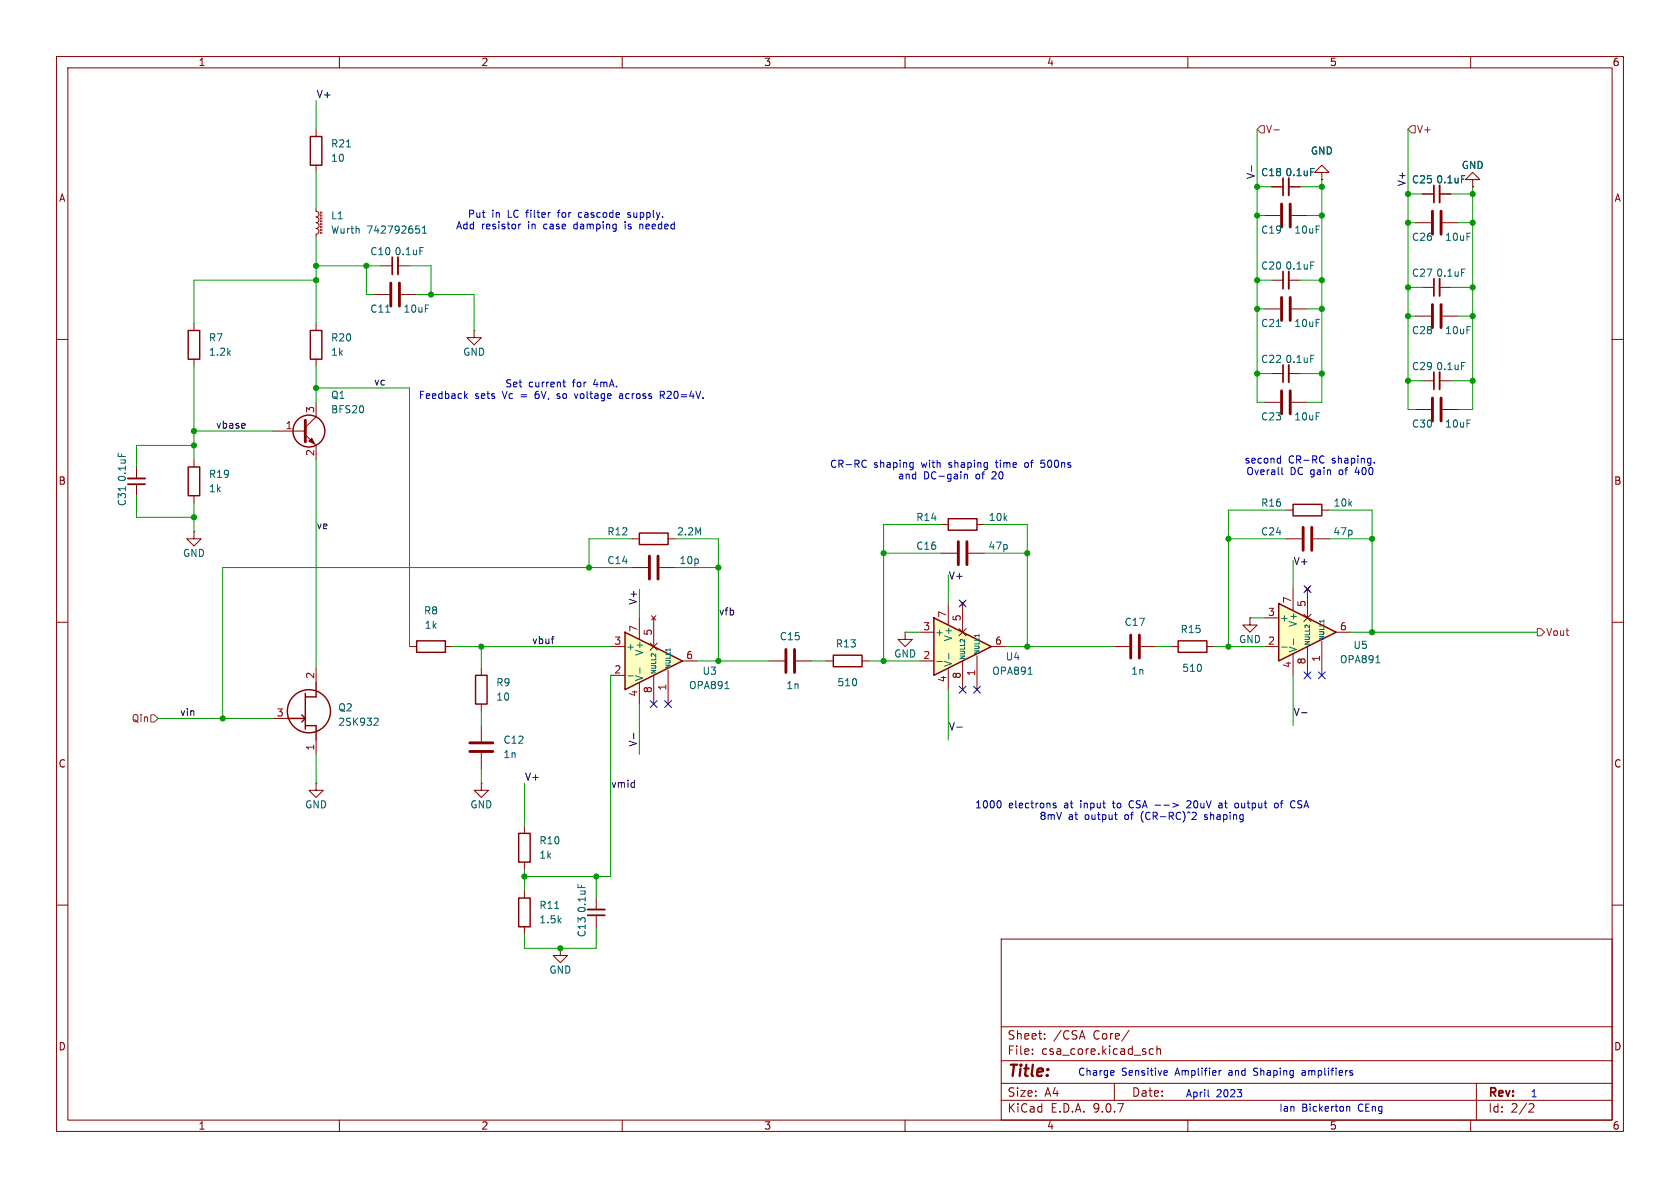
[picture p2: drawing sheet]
<svg xmlns="http://www.w3.org/2000/svg" width="297mm" height="210mm" viewBox="0 0 297 210" stroke-linecap="round" stroke-linejoin="round" font-family="sans-serif">
<g fill="none" stroke="#840000" stroke-width=".18">
<path d="M10 10h277v190h-277zM12 12h273v186h-273zM60 10v2M110 10v2M160 10v2M210 10v2M260 10v2M224.8 33h2M227.8 33h2.1M66 52.1h2.8M70.9 52.1h2.8M10 60h2"/>
<path d="M285 60h2M227.3 95.3h2.8M227.3 90.2h1.3M232.2 95.3h2.7M233.7 90.2h1.2M10 110h2M111.8 100.3h2.8M116.6 100.3h2.8M285 110h2M10 160h2M177 166h108v32h-108zM285 160h2"/>
<path d="M60 198v2M110 198v2M160 198v2M177 194.5h108M177 191.5h108M177 187.5h108M177 181.5h108M182.5 186.3v.1M182.5 185.5v.1M184.7 183.6v.1M184.7 182.8v.1M191.3 182.2l.5 1.5"/>
<path d="M197 191.5v3M199.6 182.1l-1.3 2M203.9 185.5l-.4-.1-.3 .3v.4l.1 .2h.6M204.5 185.5l.2-.1 .4 .1 .1 .9M204.5 184.9v1.5M210 198v2M260 198v2M261 191.5v6.5M270.5 195.1l.5 .1 .2 .3-1 1.1h1"/>
</g>
<path d="M69.1 50v4.1M70.6 50v4.1M114.8 98.3v4.1M116.3 98.3v4.1M230.4 93.2v4.1M231.9 93.2v4.1" fill="none" stroke="#840000" stroke-width=".51"/>
<path d="M231.7 29.8h.6M68.2 55.2h.7" fill="none" stroke="#006464" stroke-width=".18"/>
<path d="M226.8 31.5v3" fill="none" stroke="#840000" stroke-width=".3"/>
<path d="M227.8 31.5v3" fill="none" stroke="#840000" stroke-width=".33"/>
<path d="M228.6 89.2h5.1v2h-5.1z" fill="none" stroke="#840000" stroke-width=".25"/>
<path d="M110.5 111.8l10.1 5-10.1 5.1z" fill="#ffffc2"/>
<path d="M113 94.2h5.1v2.1h-5.1zM110.5 111.8l10.1 5-10.1 5.1zM91.7 158.8h2v5h-2z" fill="none" stroke="#840000" stroke-width=".25"/>
<g fill="none" stroke="#840000" stroke-width=".18">
<path d="M223.5 38.1h2.8M228.3 38.1h2.8M251.5 34.3h2M254.5 34.3h2M251.5 50.8h2M254.5 50.8h2M250.2 72.4h2.8M251.5 67.3h2M254.5 67.3h2M255 72.4h2.8M111.8 95.3h1.2M118.1 95.3h1.3"/>
<path d="M107.9 114.3h2.6M107.9 119.4h2.6M113 109.2v3.8M114.9 113.7l1.3 1.2M115.2 108.8l.8 .8M115.6 109.2v5.1M115.6 119.4v5.1M116 108.8l-.8 .8M116.2 113.7l-1.3 1.2M118.1 118.5v6M120.6 116.8h2.6M221 109.2v1.3h1.2l-1.2 1.3-1.3-1.3h1.3"/>
<path d="M221 109.2h.1M85.1 138.4v1.3h1.3l-1.3 1.3-1.3-1.3h1.3M85.1 138.4h.1M113 120.7v3.8M92.7 157.5v1.3M92.7 163.8v1.3M99.1 167.6v1.3h1.2l-1.2 1.3-1.3-1.3h1.3M99.1 167.6h.1"/>
</g>
<path d="M258.4 31.1h.6M258.4 47.6h.6M258.4 64.1h.6M111 119.5h1M113.1 118.1v.9M118.5 114.7v.4M128.2 121.7h.7M98.1 160.6h.7" fill="none" stroke="#006464" stroke-width=".18"/>
<path d="M253.5 32.8v3M253.5 49.3v3M253.5 65.8v3" fill="none" stroke="#840000" stroke-width=".3"/>
<path d="M254.5 32.8v3M254.5 49.3v3M254.5 65.8v3" fill="none" stroke="#840000" stroke-width=".33"/>
<path d="M226.6 36.1v4M228.1 36.1v4M253.2 70.4v4M254.8 70.4v4" fill="none" stroke="#840000" stroke-width=".51"/>
<path d="M165.1 109.2l10.2 5.1-10.2 5.1z" fill="#ffffc2"/>
<g fill="none" stroke="#840000" stroke-width=".25">
<path d="M54.9 24.1h2v5.1h-2zM33.3 58.4h2v5.1h-2zM54.9 58.4h2v5.1h-2zM33.3 82.6h2v5h-2zM167.6 91.7h5.1v2h-5.1zM73.7 113.3h5v2h-5zM147.3 115.8h5.1v2.1h-5.1zM165.1 109.2l10.2 5.1-10.2 5.1zM208.3 113.3h5.1v2h-5.1zM50.8 127h3.2M53.3 126.4l.7 .6M54 122.6v6.3"/>
<path d="M54 127l-.7 .6M54.1 128.3h1.8v2.5M55.9 120.7v2.5h-1.8M91.7 147.3h2v5.1h-2z"/>
<circle cx="54.6" cy="76.2" r="2.82"/>
<circle cx="54.6" cy="125.7" r="3.8"/>
</g>
<g fill="none" stroke="#840000" stroke-width=".18">
<path d="M55.9 36.8v.5l.3 .2 .2 .4-.2 .3-.3 .2h.3l.2 .3-.1 .5-.4 .2 .3 .1 .2 .4-.2 .3-.3 .2 .3 .1 .2 .4-.2 .3-.3 .2v.5M55.9 22.9v1.2M55.9 29.2v1.3M56.6 37.5v.2M56.6 38v.2M56.6 38.5v.2M56.6 39v.2M56.6 39.5v.3M56.9 37.5v.2M56.9 38v.2M56.9 38.5v.2M56.9 39v.2"/>
<path d="M56.9 39.5v.3M233.7 30.5h-1.3l1.3-1.3 1.2 1.3h-1.2v1.3M233.7 31.8h.1M250.2 39.4h2.8M255 39.4h2.8M260.3 31.8h-1.2l1.2-1.3 1.3 1.3h-1.3v1.2M260.3 33h.1M34.3 57.2v1.2M55.9 57.2v1.2M56.6 40v.3M56.6 40.5v.3M56.6 41v.3"/>
<path d="M56.9 40v.3M56.9 40.5v.3M56.9 41v.3M67.3 47h2M70.4 47h2M83.8 58.4v1.3h-1.3l1.3 1.3 1.3-1.3h-1.3M83.8 58.4h.1M223.5 54.6h2.8M224.8 49.5h2M227.8 49.5h2.1M228.3 54.6h2.8M250.2 55.9h2.8"/>
<path d="M255 55.9h2.8M34.3 63.5v1.3M48.3 76.2h5.7M54 76.8l1.9 1.9v2.6M55.9 63.5v1.3M55.9 71.1v2.6l-1.9 1.9M223.5 71.1h2.8M224.8 66h2M227.8 66h2.1M228.3 71.1h2.8M24.1 82.6v2M24.1 85.6v2"/>
<path d="M34.3 94v1.3h-1.3l1.3 1.2 1.3-1.2h-1.3M34.3 94h.1M34.3 81.3v1.3M34.3 87.6v1.3M166.4 97.8h2.8M166.4 92.7h1.2M171.2 97.8h2.8M172.7 92.7h1.3M55.9 118.1v2.6M72.4 114.3h1.3M78.7 114.3h1.3M135.9 116.8h2.8"/>
<path d="M140.7 116.8h2.8M146 116.8h1.3M152.4 116.8h1.3M160 111.8v1.2h1.3l-1.3 1.3-1.3-1.3h1.3M160 111.8h.1M162.6 111.8h2.5M162.6 116.8h2.5M167.6 106.7v3.8M167.6 118.1v3.8M169.5 111.1l1.3 1.3M169.8 106.3l.8 .8M170.2 106.7v5.1"/>
<path d="M170.2 116.8v5.1M170.6 106.3l-.8 .8M170.8 111.1l-1.3 1.3M172.7 115.9v6M175.3 114.3h2.5M196.8 114.3h2.8M201.7 114.3h2.8M207 114.3h1.3M213.4 114.3h1.2M48.3 127h2.5M55.9 130.8v2.6M92.7 146.1v1.2"/>
<path d="M92.7 152.4v1.3M105.4 158.8v2M105.4 161.8v2"/>
</g>
<g fill="none" stroke="#006464" stroke-width=".18">
<path d="M61.3 26h.7M73.5 39.9h.6M74 40.4l.2 .3v.3l-.2 .2M74.2 43.8h.6M74.7 41.2h.7M74.7 40.3l.3-.4v1.3M225.7 57.7h.7M231.7 46.3h.6M231.7 62.8h.6M20.9 80.1v.6M22.2 86v.8M165.6 116.9h1"/>
<path d="M167.7 115.5v1M173.1 112.1v.5M181.8 119.2h.7M66.3 126.9l.5 .1 .1 .3-.8 .9h.8M102.2 156.3v.6"/>
</g>
<path d="M69.3 45.5v3M226.8 48v3.1M226.8 64.5v3.1M22.6 85.6h3.1M103.9 161.8h3" fill="none" stroke="#840000" stroke-width=".3"/>
<path d="M70.4 45.5v3M227.8 48v3.1M227.8 64.5v3.1M22.6 84.6h3.1M103.9 160.8h3" fill="none" stroke="#840000" stroke-width=".33"/>
<g fill="none" stroke="#840000" stroke-width=".51">
<path d="M253.2 37.3v4.1M254.8 37.3v4.1M226.6 52.6v4M228.1 52.6v4M253.2 53.8v4.1M254.8 53.8v4.1M54 74.3v3.8M226.6 69.1v4.1M228.1 69.1v4.1M169.4 95.8v4M170.9 95.8v4M138.9 114.8v4.1"/>
<path d="M140.5 114.8v4.1M199.9 112.3v4M201.4 112.3v4"/>
</g>
<path d="M55.1 77.5l.5 1-1-.5z" fill="#840000" stroke="#840000" stroke-width=".18"/>
<path d="M226.1 106.7l10.1 5.1-10.1 5z" fill="#ffffc2"/>
<path d="M84.1 119.4h2v5.1h-2zM226.1 106.7l10.1 5.1-10.1 5z" fill="none" stroke="#840000" stroke-width=".25"/>
<g fill="none" stroke="#840000" stroke-width=".18">
<path d="M224.8 33h2M227.8 33h2.1M233.7 31.8h.1M251.5 34.3h2M254.5 34.3h2M260.3 33h.1M85.1 118.1v1.3M223.5 109.2h2.6M223.5 114.3h2.6M228.6 104.1v3.9M228.6 115.6v3.8M230.5 108.6l1.3 1.3"/>
<path d="M230.8 103.8l.7 .7M231.1 104.1v5.1M231.1 114.3v5.1M231.5 103.8l-.7 .7M231.8 108.6l-1.3 1.3M233.7 113.4v6M236.2 111.8h2.6M55.9 138.4v1.3h-1.3l1.3 1.3 1.2-1.3h-1.2M55.9 138.4h.1M85.1 124.5v1.2M85.1 128.3v2.8M85.1 133.1v2.8"/>
</g>
<path d="M231.7 29.8h.6M258.4 31.1h.6M226.6 114.4h1M228.7 113v1M234 109.6v.4M243.2 117.2h.8" fill="none" stroke="#006464" stroke-width=".18"/>
<path d="M83.1 131.3h4M83.1 132.8h4" fill="none" stroke="#840000" stroke-width=".51"/>
<path d="M222.9 22.2h.6v1.3h-.6l-.7-.6zM225.2 23h1M249.6 22.2h.6v1.3h-.6l-.7-.6zM271.8 111.1h.6l.6 .7-.6 .6h-.6zM26.7 126.4h.6l.6 .6-.6 .6h-.6z" fill="none" stroke="#725600" stroke-width=".18"/>
<path d="M221.3 29.3v1M97.5 112.9h.5M97.8 112.5h.2M112 129.6v1M169.1 128.5h1M230.1 126h1" fill="none" stroke="#0f0f0f" stroke-width=".18"/>
<g fill="none" stroke="#009600" stroke-width=".18">
<path d="M55.9 17.8v5.1M55.9 30.5v6.3M222.2 22.9v48.2h1.3M222.2 38.1h1.3M222.2 33h2.6M229.9 33h3.8M231.1 38.1h2.6M233.7 31.8v39.3h-2.6M248.9 22.9v49.5h1.3M248.9 34.3h2.6M248.9 39.4h1.3M256.5 34.3h3.8"/>
<path d="M257.8 39.4h2.5M260.3 33v39.4h-2.5M55.9 49.5h-21.6v7.7M55.9 41.9v15.3M55.9 47h11.4M64.8 47v5.1h1.2M72.4 47h3.8v5.1M73.7 52.1h10.1v6.3M222.2 54.6h1.3M222.2 49.5h2.6M229.9 49.5h3.8M231.1 54.6h2.6"/>
<path d="M248.9 50.8h2.6M248.9 55.9h1.3M256.5 50.8h3.8M257.8 55.9h2.5M34.3 64.8v16.5M34.3 78.7h-10.2v3.9M34.3 76.2h14M55.9 64.8v6.3M55.9 68.6h16.5v45.7M222.2 66h2.6M229.9 66h3.8M248.9 67.3h2.6"/>
<path d="M256.5 67.3h3.8M24.1 87.6v3.8h10.2M34.3 88.9v5.1M55.9 81.3v36.8M111.8 95.3h-7.7v5M119.4 95.3h7.6v21.5M156.2 97.8h10.2M166.4 92.7h-10.2v24.1M174 92.7h7.6v21.6M174 97.8h7.6M217.2 95.3h10.1M227.3 90.2h-10.1v24.1"/>
<path d="M228.6 99.1v5M234.9 90.2h7.7v21.6M234.9 95.3h7.7M80 114.3h27.9M85.1 114.3v3.8M107.9 119.4v35.5h-15.2M111.8 100.3h-72.4v26.7M113 104.1v5.1M119.4 100.3h7.6M123.2 116.8h12.7M143.5 116.8h2.5M153.7 116.8h8.9"/>
<path d="M160 111.8h2.6M167.6 101.6v5.1M177.8 114.3h19M204.5 114.3h2.5M214.6 114.3h8.9M221 109.2h2.5M228.6 119.4v8.9M238.8 111.8h33M27.9 127h20.4M55.9 133.4v5M85.1 125.7v2.6M85.1 135.9v2.5"/>
<path d="M92.7 138.4v7.7M113 124.5v8.9M167.6 121.9v8.9M92.7 153.7v3.8M105.4 154.9v3.9M105.4 163.8v3.8h-12.7v-2.5"/>
</g>
<g fill="none" stroke="#000084" stroke-width=".18">
<path d="M169.6 106.1l1.2 1.2M170.8 106.1l-1.2 1.2M230.5 103.5l1.2 1.2M230.5 118.8l1.2 1.2M231.7 103.5l-1.2 1.2M231.7 118.8l-1.2 1.2M233.1 118.8l1.2 1.2M234.3 118.8l-1.2 1.2M115 123.9l1.2 1.2M116.2 123.9l-1.2 1.2M117.5 123.9l1.2 1.2M118.7 123.9l-1.2 1.2"/>
<path d="M169.6 121.3l1.2 1.2M170.8 121.3l-1.2 1.2M172.1 121.3l1.2 1.2M173.3 121.3l-1.2 1.2"/>
</g>
<g fill="none" stroke="#0000c2" stroke-width=".18">
<path d="M91.7 39.6v.9M92.1 39.6l-.4 .3M97.2 37.6h.1M102.5 37.6l-.2 .2v.4l.2 .2M110.5 39.2v.1M110.5 39.6v.9M111 38.4h.3M111.3 37.6l-.3 .2v.1l.3 .1M113.1 39.6v.9M113.2 39.7h-.1M82.3 70l.3 .4M82.6 69.6l-.5 .5"/>
<path d="M98.5 70.4h.1M98.6 69.6l-.1 .2 .1 .2M99.5 67.5h.5M99.7 67.1v1.1l.3 .2M101.6 69.6l.3 .8 .3-.8M109.5 69.7h.5M110.1 69.9l-.4 .1-.2 .1 .2 .3h.4M116.7 69.8h.6l.2-.2-.1-.3-.7-.1v1.2M117 69.8l.5 .6M152.8 81.3l.4 .2M153.2 82.5l-.4 .1M161.1 81.8h.3"/>
<path d="M161.4 82.6h-.3M161.4 81.8v1l-.1 .2h-.3M170.5 83.8v.9M170.5 83.9h.1M171 83.9v.8M181.3 81.8l-.1 .2 .1 .6M184 82.5l.5 .1M184.7 81.3h-.6l-.1 .7 .5-.2M226 81l.4 .1M226.4 81.8l-.4 .1M226.4 80.6v1.3M226.6 82.6v1.1l.2 .2"/>
<path d="M233.8 80.6l.3 .1M234.1 81.7l-.3 .2M243 81.7v.2M176.7 141.5a.79 .79 0 0 1 0 1.3M186.7 142h-.3l-.2 .2v.1l.5 .2v.3h-.5M197 144h.5M197.3 144.8l.2 .1M199.8 141.6l-.2 .5 .2 .7M207.3 142l1 .3-1 .4M210.4 141.6l-.4-.1-.2 .2M210.5 142.1l-.7 .7h.7M211.4 143.7v.4l-.7 .8h.8"/>
<path d="M212.9 144.8l.2 .1M213.1 144l-.2 .2 .2 .2M215.5 142.8h.6M215.5 142h.5l.1 .8M216.1 142.3l-.6 .1M218.7 142l.3 .2v.4l-.3 .2M225.4 142.1l.1-.1 .4 .1 .1 .5-.2 .2h-.3l-.1-.1zM226.3 142h.5M229.4 142.8h.2M229.5 141.6l-.1 .2 .1 .3M196.8 189.2l.1 .3-.6 .2M196.9 190l-.1 .1"/>
<path d="M206 189.2l.3 .1 .1 .2-.6 .2M206.3 190l-.3 .1M213.6 193.7l.2 .2M215.5 189.2v.9M215.9 189.2l-.4 .3M218.7 192.6h.8l-.4 .5M219.4 193.2v.6M230.3 189.2l-.1 .1M230.3 189.6l-.1 .2 .1 .3M238.1 195.6v.8M238.1 195.7l.2-.1 .3 .1v.7M238.8 189.7h.3l.1 .2-.2 .2h-.3"/>
<path d="M238.8 189.2l.3 .1"/>
</g>
<g fill="#009600" stroke="#009600" stroke-width=".18">
<circle cx="260.3" cy="50.8" r=".46"/>
<circle cx="260.3" cy="39.4" r=".46"/>
<circle cx="260.3" cy="67.3" r=".46"/>
<circle cx="248.9" cy="39.4" r=".46"/>
<circle cx="248.9" cy="50.8" r=".46"/>
<circle cx="260.3" cy="55.9" r=".46"/>
<circle cx="55.9" cy="49.5" r=".46"/>
<circle cx="76.2" cy="52.1" r=".46"/>
<circle cx="34.3" cy="76.2" r=".46"/>
<circle cx="34.3" cy="78.7" r=".46"/>
<circle cx="55.9" cy="47" r=".46"/>
<circle cx="64.8" cy="47" r=".46"/>
<circle cx="242.6" cy="95.3" r=".46"/>
<circle cx="248.9" cy="55.9" r=".46"/>
<circle cx="233.7" cy="49.5" r=".46"/>
<circle cx="248.9" cy="67.3" r=".46"/>
<circle cx="233.7" cy="66" r=".46"/>
<circle cx="217.2" cy="114.3" r=".46"/>
<circle cx="217.2" cy="95.3" r=".46"/>
<circle cx="233.7" cy="54.6" r=".46"/>
<circle cx="222.2" cy="66" r=".46"/>
<circle cx="99.1" cy="167.6" r=".46"/>
<circle cx="105.4" cy="154.9" r=".46"/>
<circle cx="92.7" cy="154.9" r=".46"/>
<circle cx="127" cy="100.3" r=".46"/>
<circle cx="222.2" cy="38.1" r=".46"/>
<circle cx="222.2" cy="49.5" r=".46"/>
<circle cx="233.7" cy="33" r=".46"/>
<circle cx="233.7" cy="38.1" r=".46"/>
<circle cx="222.2" cy="33" r=".46"/>
<circle cx="222.2" cy="54.6" r=".46"/>
<circle cx="260.3" cy="34.3" r=".46"/>
<circle cx="248.9" cy="34.3" r=".46"/>
<circle cx="55.9" cy="68.6" r=".46"/>
<circle cx="39.4" cy="127" r=".46"/>
<circle cx="85.1" cy="114.3" r=".46"/>
<circle cx="104.1" cy="100.3" r=".46"/>
<circle cx="34.3" cy="91.4" r=".46"/>
<circle cx="181.6" cy="114.3" r=".46"/>
<circle cx="181.6" cy="97.8" r=".46"/>
<circle cx="156.2" cy="97.8" r=".46"/>
<circle cx="127" cy="116.8" r=".46"/>
<circle cx="156.2" cy="116.8" r=".46"/>
<circle cx="242.6" cy="111.8" r=".46"/>
</g>
<text font-size="2.8" fill="#840000" x="178" y="190.9">Title:</text>
<g font-size="2.1" fill="#840000">
<text x="178" y="184">Sheet:</text>
<text x="186.2" y="184">/CSA</text>
<text x="193.3" y="184">Core/</text>
<text x="178" y="186.7">File:</text>
<text x="184.1" y="186.7">csa_core.kicad_sch</text>
<text x="178" y="196.9">KiCad</text>
<text x="178" y="194.1">Size:</text>
<text x="184.7" y="194.1">A4</text>
<text x="185.7" y="196.9">E.D.A.</text>
<text x="193.3" y="196.9">9.0.7</text>
<text x="200" y="194.1">Date:</text>
<text x="263" y="194.3">Rev:</text>
<text x="263" y="196.9">Id:</text>
<text x="267.1" y="196.9">2/2</text>
</g>
<g font-size="1.8" fill="#840000">
<text x="35" y="11.9">1</text>
<text x="85" y="11.9">2</text>
<text x="135" y="11.9">3</text>
<text x="185" y="11.9">4</text>
<text x="235" y="11.9">5</text>
<text x="285" y="11.9">6</text>
<text x="10.3" y="35.9">A</text>
<text x="285.3" y="35.9">A</text>
<text x="10.3" y="85.9">B</text>
<text x="285.3" y="85.9">B</text>
<text x="10.3" y="135.9">C</text>
<text x="285.3" y="135.9">C</text>
<text x="10.3" y="185.9">D</text>
<text x="285.3" y="185.9">D</text>
<text x="35" y="199.9">1</text>
<text x="85" y="199.9">2</text>
<text x="135" y="199.9">3</text>
<text x="185" y="199.9">4</text>
<text x="235" y="199.9">5</text>
<text x="285" y="199.9">6</text>
</g>
<g font-size="1.8" fill="#0f0f0f">
<text x="55.9" y="17.4">V+</text>
<text x="221.9" y="31.8" transform="rotate(-90 221.9 31.8)">V-</text>
<text x="248.6" y="33" transform="rotate(-90 248.6 33)">V+</text>
<text x="66" y="68.2">vc</text>
<text x="38.1" y="75.9">vbase</text>
<text x="55.9" y="93.6">ve</text>
<text x="228.6" y="100">V+</text>
<text x="112.7" y="107" transform="rotate(-90 112.7 107)">V+</text>
<text x="167.6" y="102.5">V+</text>
<text x="94" y="114">vbuf</text>
<text x="127" y="108.9">vfb</text>
<text x="31.7" y="126.7">vin</text>
<text x="167.6" y="129.2">V-</text>
<text x="228.6" y="126.7">V-</text>
<text x="112.7" y="132.1" transform="rotate(-90 112.7 132.1)">V-</text>
<text x="92.7" y="138.1">V+</text>
<text x="107.9" y="139.4">vmid</text>
</g>
<g font-size="1.8" fill="#725600">
<text x="223.7" y="23.7">V-</text>
<text x="250.4" y="23.7">V+</text>
<text x="273.2" y="112.6">Vout</text>
<text x="23.2" y="127.9">Qin</text>
</g>
<g font-size="1.8" fill="#006464">
<text x="58.4" y="26.3">R21</text>
<text x="58.4" y="28.8">10</text>
<text x="231.6" y="27.5">GND</text>
<text x="222.8" y="31.3">C18</text>
<text x="227.1" y="31.3">0.1uF</text>
<text x="249.5" y="32.6">C25</text>
<text x="253.8" y="32.6">0.1uF</text>
<text x="258.3" y="30.1">GND</text>
<text x="58.4" y="39">L1</text>
<text x="58.4" y="41.5">Wurth</text>
<text x="64.9" y="41.5">742792651</text>
<text x="222.8" y="41.5">C19</text>
<text x="228.7" y="41.5">10uF</text>
<text x="65.4" y="45.3">C10</text>
<text x="69.7" y="45.3">0.1uF</text>
<text x="222.8" y="47.9">C20</text>
<text x="227.1" y="47.9">0.1uF</text>
<text x="249.5" y="42.8">C26</text>
<text x="255.4" y="42.8">10uF</text>
<text x="249.5" y="49.1">C27</text>
<text x="253.8" y="49.1">0.1uF</text>
<text x="65.4" y="55.5">C11</text>
<text x="71.2" y="55.5">10uF</text>
<text x="222.8" y="58">C21</text>
<text x="228.7" y="58">10uF</text>
<text x="249.5" y="59.3">C28</text>
<text x="255.4" y="59.3">10uF</text>
<text x="36.8" y="60.6">R7</text>
<text x="36.8" y="63.1">1.2k</text>
<text x="58.4" y="60.6">R20</text>
<text x="58.4" y="63.1">1k</text>
<text x="81.8" y="63.1">GND</text>
<text x="222.8" y="64.4">C22</text>
<text x="227.1" y="64.4">0.1uF</text>
<text x="249.5" y="65.6">C29</text>
<text x="253.8" y="65.6">0.1uF</text>
<text x="58.4" y="70.7">Q1</text>
<text x="58.4" y="73.3">BFS20</text>
<text x="222.8" y="74.5">C23</text>
<text x="228.7" y="74.5">10uF</text>
<text x="249.5" y="75.8">C30</text>
<text x="255.4" y="75.8">10uF</text>
<text x="22.5" y="89.6" transform="rotate(-90 22.5 89.6)">C31</text>
<text x="22.5" y="85.3" transform="rotate(-90 22.5 85.3)">0.1uF</text>
<text x="36.8" y="84.7">R19</text>
<text x="36.8" y="87.2">1k</text>
<text x="222.8" y="89.8">R16</text>
<text x="235.7" y="89.8">10k</text>
<text x="107.3" y="94.8">R12</text>
<text x="119.6" y="94.8">2.2M</text>
<text x="161.9" y="92.3">R14</text>
<text x="174.7" y="92.3">10k</text>
<text x="222.8" y="94.8">C24</text>
<text x="235.6" y="94.8">47p</text>
<text x="32.3" y="98.7">GND</text>
<text x="107.3" y="99.9">C14</text>
<text x="120" y="99.9">10p</text>
<text x="161.9" y="97.4">C16</text>
<text x="174.6" y="97.4">47p</text>
<text x="74.9" y="108.8">R8</text>
<text x="75" y="111.4">1k</text>
<text x="137.8" y="113.4">C15</text>
<text x="165.2" y="112.6">+</text>
<text x="168.5" y="113.5" transform="rotate(-90 168.5 113.5)">V+</text>
<text x="198.7" y="110.8">C17</text>
<text x="208.6" y="112.1">R15</text>
<text x="226.2" y="110.1">+</text>
<text x="229.5" y="110.9" transform="rotate(-90 229.5 110.9)">V+</text>
<text x="110.6" y="115.2">+</text>
<text x="113.9" y="116" transform="rotate(-90 113.9 116)">V+</text>
<text x="124.1" y="119.5">U3</text>
<text x="147.7" y="114.7">R13</text>
<text x="158" y="116.4">GND 2</text>
<text x="168.5" y="118" transform="rotate(-90 168.5 118)">V-</text>
<text x="175.3" y="119.5">OPA891</text>
<text x="177.7" y="116.9">U4</text>
<text x="199.9" y="119.5">1n</text>
<text x="208.9" y="119">510</text>
<text x="229.5" y="115.4" transform="rotate(-90 229.5 115.4)">V-</text>
<text x="236.8" y="117.4">OPA891</text>
<text x="239.2" y="114.9">U5</text>
<text x="59.7" y="126">Q2</text>
<text x="87.6" y="121.5">R9</text>
<text x="87.6" y="124.1">10</text>
<text x="113.9" y="120.5" transform="rotate(-90 113.9 120.5)">V-</text>
<text x="121.7" y="122">OPA891</text>
<text x="138.9" y="122">1n</text>
<text x="147.9" y="121.5">510</text>
<text x="59.7" y="128.5">2SK932</text>
<text x="88.9" y="131.7">C12</text>
<text x="88.9" y="134.2">1n</text>
<text x="53.8" y="143.1">GND</text>
<text x="83.1" y="143.1">GND</text>
<text x="95.3" y="149.5">R10</text>
<text x="95.3" y="152">1k</text>
<text x="95.3" y="160.9">R11</text>
<text x="103.7" y="161.5" transform="rotate(-90 103.7 161.5)">0.1uF</text>
<text x="95.3" y="163.4">1.5k</text>
<text x="103.7" y="165.8" transform="rotate(-90 103.7 165.8)">C13</text>
<text x="97" y="172.3">GND</text>
</g>
<g font-size="1.8" fill="#0000c2">
<text x="80.5" y="40.8">Add</text>
<text x="82.6" y="38.7">Put</text>
<text x="85.1" y="40.8">resistor</text>
<text x="86.9" y="38.7">in</text>
<text x="89.9" y="38.7">LC filter</text>
<text x="93.5" y="40.8">in</text>
<text x="96.4" y="40.8">case</text>
<text x="99.1" y="38.7">for</text>
<text x="101.9" y="40.8">damping</text>
<text x="102.9" y="38.7">cascode</text>
<text x="111.1" y="40.8">is</text>
<text x="111.8" y="38.7">supply.</text>
<text x="113.9" y="40.8">needed</text>
<text x="73.9" y="70.7">Feedback</text>
<text x="83.9" y="70.7">sets</text>
<text x="89" y="70.7">Vc</text>
<text x="89.2" y="68.7">Set</text>
<text x="92.3" y="70.7">=</text>
<text x="93.4" y="68.7">current</text>
<text x="95.1" y="70.7">6V,</text>
<text x="99.1" y="70.7">so</text>
<text x="101.4" y="68.7">for</text>
<text x="102.5" y="70.7">voltage</text>
<text x="105.2" y="68.7">4mA.</text>
<text x="110.6" y="70.7">across</text>
<text x="118" y="70.7">R20=4V.</text>
<text x="146.6" y="82.9">CR-RC</text>
<text x="154.5" y="82.9">shaping</text>
<text x="163" y="82.9">with</text>
<text x="168" y="82.9">shaping</text>
<text x="176.5" y="82.9">time</text>
<text x="181.8" y="82.9">of</text>
<text x="184.9" y="82.9">500ns</text>
<text x="219.9" y="82.1">second</text>
<text x="227.8" y="82.1">CR-RC</text>
<text x="235.6" y="82.1">shaping.</text>
<text x="158.6" y="84.9">and</text>
<text x="163.3" y="84.9">DC-gain</text>
<text x="172.6" y="84.9">of</text>
<text x="175.6" y="84.9">20</text>
<text x="220.2" y="84.2">Overall</text>
<text x="228.1" y="84.2">DC gain</text>
<text x="237" y="84.2">of</text>
<text x="240" y="84.2">400</text>
<text x="172.3" y="143.1">1000</text>
<text x="178.3" y="143.1">electrons</text>
<text x="188.2" y="143.1">at</text>
<text x="191.3" y="143.1">input</text>
<text x="197.2" y="143.1">to</text>
<text x="200.3" y="143.1">CSA --&gt;</text>
<text x="210.9" y="143.1">20uV</text>
<text x="216.7" y="143.1">at</text>
<text x="219.8" y="143.1">output</text>
<text x="227" y="143.1">of</text>
<text x="230" y="143.1">CSA</text>
<text x="183.7" y="145.1">8mV</text>
<text x="188.8" y="145.1">at</text>
<text x="191.9" y="145.1">output</text>
<text x="199.1" y="145.1">of</text>
<text x="202.2" y="145.1">(CR-RC)^2</text>
<text x="213.6" y="145.1">shaping</text>
<text x="190.5" y="190.3">Charge</text>
<text x="198.3" y="190.3">Sensitive</text>
<text x="207.9" y="190.3">Amplifier</text>
<text x="217.5" y="190.3">and</text>
<text x="222.1" y="190.3">Shaping</text>
<text x="230.8" y="190.3">amplifiers</text>
<text x="209.5" y="194.1">April</text>
<text x="215" y="194.1">2023</text>
<text x="226.1" y="196.6">Ian</text>
<text x="230.1" y="196.6">Bickerton</text>
<text x="240.2" y="196.6">CEng</text>
<text x="270.5" y="194.1">1</text>
</g>
<g font-size="1.8" fill="#a90000">
<text x="50.4" y="75.9">1</text>
<text x="55.6" y="73.1" transform="rotate(-90 55.6 73.1)">3</text>
<text x="55.6" y="80.7" transform="rotate(-90 55.6 80.7)">2</text>
<text x="228.3" y="106.8" transform="rotate(-90 228.3 106.8)">7</text>
<text x="230.9" y="107.4" transform="rotate(-90 230.9 107.4)">5</text>
<text x="112.8" y="111.8" transform="rotate(-90 112.8 111.8)">7</text>
<text x="115.3" y="112.5" transform="rotate(-90 115.3 112.5)">5</text>
<text x="163.1" y="111.5">3</text>
<text x="167.4" y="109.3" transform="rotate(-90 167.4 109.3)">7</text>
<text x="169.9" y="109.9" transform="rotate(-90 169.9 109.9)">5</text>
<text x="218.9" y="113.9">GND 2</text>
<text x="224.1" y="109">3</text>
<text x="236.8" y="111.5">6</text>
<text x="108.5" y="114">3</text>
<text x="108.5" y="119.1">2</text>
<text x="121.2" y="116.6">6</text>
<text x="172.5" y="119.6" transform="rotate(-90 172.5 119.6)">1</text>
<text x="175.8" y="114">6</text>
<text x="228.3" y="118.2" transform="rotate(-90 228.3 118.2)">4</text>
<text x="230.9" y="117.5" transform="rotate(-90 230.9 117.5)">8</text>
<text x="233.4" y="117.1" transform="rotate(-90 233.4 117.1)">1</text>
<text x="55.6" y="120.1" transform="rotate(-90 55.6 120.1)">2</text>
<text x="112.8" y="123.3" transform="rotate(-90 112.8 123.3)">4</text>
<text x="115.3" y="122.6" transform="rotate(-90 115.3 122.6)">8</text>
<text x="117.9" y="122.2" transform="rotate(-90 117.9 122.2)">1</text>
<text x="167.4" y="120.7" transform="rotate(-90 167.4 120.7)">4</text>
<text x="169.9" y="120.1" transform="rotate(-90 169.9 120.1)">8</text>
<text x="48.8" y="126.7">3</text>
<text x="55.6" y="132.8" transform="rotate(-90 55.6 132.8)">1</text>
</g>
<g font-size="1.1" fill="#006464">
<text x="234.3" y="113.3" transform="rotate(-90 234.3 113.3)">NULL1</text>
<text x="116.2" y="119.3" transform="rotate(-90 116.2 119.3)">NULL2</text>
<text x="118.7" y="118.3" transform="rotate(-90 118.7 118.3)">NULL1</text>
<text x="170.8" y="116.7" transform="rotate(-90 170.8 116.7)">NULL2</text>
<text x="173.3" y="115.8" transform="rotate(-90 173.3 115.8)">NULL1</text>
<text x="231.8" y="114.2" transform="rotate(-90 231.8 114.2)">NULL2</text>
</g>
</svg>
